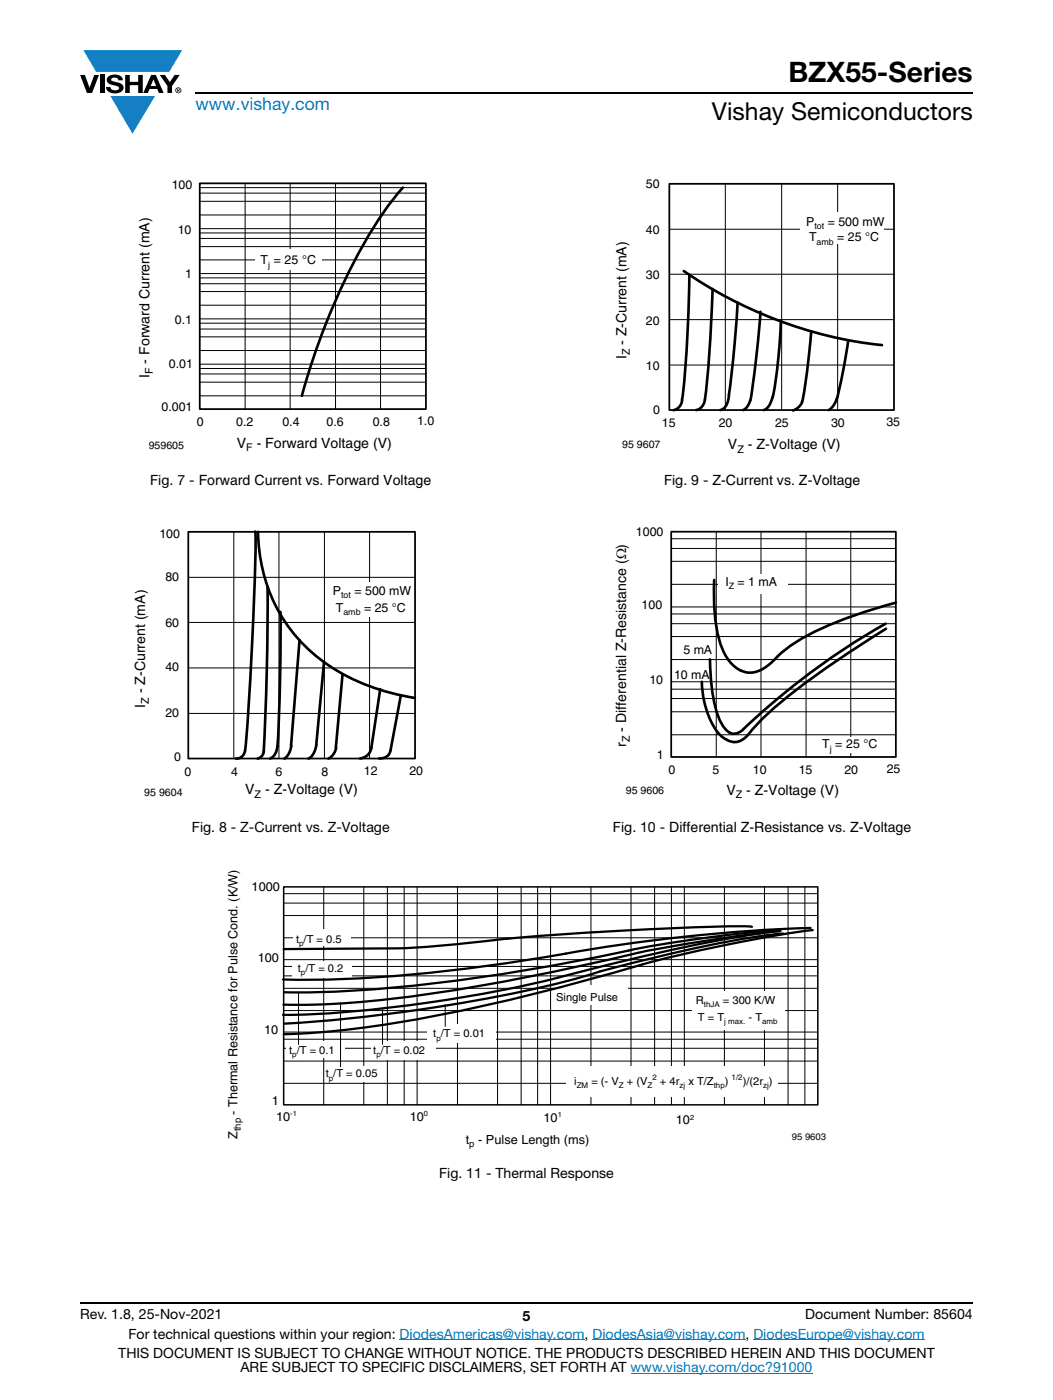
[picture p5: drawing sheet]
<svg xmlns="http://www.w3.org/2000/svg" width="210mm" height="279mm" viewBox="0 0 210 279" stroke-linecap="round" stroke-linejoin="round" font-family="sans-serif">
<g fill="#147fc3">
<path d="M16.6 10h19.7l-2.5 4.3h-1.2h-13.4z"/>
<path d="M22 19.2h8.9l-4.5 7.5z"/>
</g>
<g fill="#000">
<path d="M16 15h.9l1 2.5 .9-2.5h.9l-1.3 3.6h-1.1zM19.9 15h.9v3.6h-.9zM21.6 15.3a2.1 2.1 0 0 1 2.8 .3l.1 .4h-.9a.79 .79 0 0 0-.7-.5 .79 .79 0 0 0-.7 .4l.2 .3 1 .2a1.08 1.08 0 0 1 1.2 1 1.08 1.08 0 0 1-1.1 1.2 1.73 1.73 0 0 1-2.4-1.2h.9a.96 .96 0 0 0 .8 .6 .96 .96 0 0 0 1-.4 1.31 1.31 0 0 0-1.3-.6 1.03 1.03 0 0 1-1-.6 1.03 1.03 0 0 1 .1-1.1zM25 15h.9v1.3h1.7v-1.3h.9v3.6h-.9v-1.6h-1.7v1.6h-.9zM31.9 15h1l1 1.4 .9-1.4h1l-1.5 2.2v1.4h-.9v-1.4z"/>
<path d="M30.6 15.8l.5 1.4h-1zM30.1 15l-1.5 3.6h.9l.3-.8h1.6l.3 .8h.9l-1.5-3.6z"/>
<path d="M35.5 17.8h.2v.2h-.2zM35.3 17.7v.7h.2v-.3l.3 .3-.1-.3 .1-.2v-.2z"/>
<path d="M35.1 18a.46 .46 0 0 1 .9 0 .46 .46 0 0 1-.9 0zM35 18a.6 .6 0 0 0 1.2 0 .6 .6 0 0 0-1.2 0z"/>
</g>
<path d="M39 18.6h155M16 260h178" fill="none" stroke="#000" stroke-width=".36"/>
<path d="M79.7 267.4h36.9M118.2 267.4h30.5M125.8 274h36.2M150.2 267.4h34.2" fill="none" stroke="#007ec4" stroke-width=".2"/>
<path d="M39.8 36.6h45.1v45h-45.1z" fill="none" stroke="#000" stroke-width=".35"/>
<g fill="none" stroke="#000" stroke-width=".2">
<path d="M39.8 37.4h45.1M39.8 38.5h45.1M48.9 36.6v45M57.9 36.6v45M66.9 36.6v45M75.9 36.6v45M39.8 55.5h45.1M39.8 56.6h45.1M39.8 58.2h45.1M39.8 46.5h45.1M39.8 47.6h45.1M39.8 49.2h45.1"/>
<path d="M39.8 51.9h45.1M39.8 40.2h45.1M39.8 42.9h45.1M39.8 54.6h45.1M39.8 45.6h45.1M39.8 73.5h45.1M39.8 74.6h45.1M39.8 76.3h45.1M39.8 79h45.1M39.8 64.5h45.1M39.8 65.7h45.1M39.8 67.2h45.1"/>
<path d="M39.8 70h45.1M39.8 60.9h45.1M39.8 72.7h45.1M39.8 63.6h45.1"/>
</g>
<path d="M80.3 37.5a87.3 87.3 0 0 0-13.6 23.1l-3.5 8.8-3 9.6" fill="none" stroke="#000" stroke-width=".53"/>
<path d="M50.9 49.8h13.2v4h-13.2z" fill="#fff"/>
<path d="M37.5 106.1h45.3v45.3h-45.3z" fill="none" stroke="#000" stroke-width=".35"/>
<path d="M37.6 115.2h45.2M46.6 106.1v45.3M55.6 106.1v45.3M64.7 106.1v45.3M73.7 106.1v45.3M37.6 133.3h45.2M37.6 124.2h45.2M37.6 142.4h45.2" fill="none" stroke="#000" stroke-width=".2"/>
<g fill="none" stroke="#000" stroke-width=".53">
<path d="M50.9 106.1a387.4 387.4 0 0 1-1.1 30.4l-.9 13.2M51.4 106.1a32.3 32.3 0 0 0 21.6 30.6 47.1 47.1 0 0 0 9.7 2.6M53.4 117.1l-.2 16.9-.6 16.1M55.9 122.1v8.8a268.1 268.1 0 0 1-.7 18.5 2.41 2.41 0 0 1-1.3 2M59.7 127.7l-1.7 21.2M64.6 132l-1.5 16.6M68.3 134.6l-1.3 14.7M75.8 137.5l-1.7 11.8a2.49 2.49 0 0 1-2.3 2.1M79.9 138.8l-2 10.9a1.97 1.97 0 0 1-2.3 1.7M48.9 149.7a1.69 1.69 0 0 1-1.9 1.7M52.6 149.9l-.3 .9-.4 .4-.5 .2M58.1 148.8a3.6 3.6 0 0 1-1.4 2.6"/>
<path d="M63.1 148.6a3.6 3.6 0 0 1-1.6 2.8M67 149.2a2.96 2.96 0 0 1-1.5 2.2"/>
</g>
<path d="M65 116.1h14.8v7h-14.8z" fill-rule="evenodd" fill="#fff"/>
<path d="M133.5 36.7h44.8v45.1h-44.8z" fill="none" stroke="#000" stroke-width=".35"/>
<path d="M144.6 36.7v45.1M155.9 36.7v45.1M167 36.7v45.1M133.5 54.7h44.8M133.5 45.7h44.8M133.5 72.9h44.8M133.5 63.8h44.8" fill="none" stroke="#000" stroke-width=".2"/>
<path d="M136.4 54.1a85.8 85.8 0 0 0 39.5 14.8M137.5 54.9v.8a226.2 226.2 0 0 1-1.6 24.8l-.7 .9-.9 .5M142.1 57.7a199 199 0 0 1-1.7 22.7l-.4 .7a1.8 1.8 0 0 1-1.2 .7M145.4 78.9a2.82 2.82 0 0 1-1.7 2.9M147.1 60.4l-.7 9.4-1.1 9.1M149.6 80a2.7 2.7 0 0 1-1.5 1.8M151.6 62.2a198.9 198.9 0 0 1-2 17.8M155.7 64.3a99.4 99.4 0 0 1-1.7 15l-.2 .7a2.68 2.68 0 0 1-1.5 1.8M161.8 66.1a119.5 119.5 0 0 1-1.9 14.3l-.8 1-1 .5M166.8 79.6a4 4 0 0 1-1.6 2.2M169.1 67.9a106.3 106.3 0 0 1-2.3 12.1" fill="none" stroke="#000" stroke-width=".53"/>
<path d="M159.5 42.5h16.7v6.2h-16.7z" fill="#fff"/>
<path d="M133.8 106.1h44.8v45h-44.8z" fill="none" stroke="#000" stroke-width=".35"/>
<g fill="none" stroke="#000" stroke-width=".2">
<path d="M133.8 107.5h44.8M133.8 109.5h44.8M133.8 112h44.8M133.8 116.6h44.8M142.8 106.1v45M151.7 106.1v45M160.7 106.1v45M169.7 106.1v45M133.8 136.1h44.8M133.8 121.1h44.8M133.8 137.5h44.8M133.8 139.4h44.8"/>
<path d="M133.8 122.5h44.8M133.8 124.5h44.8M133.8 127h44.8M133.8 131.6h44.8M133.8 142.1h44.8M133.8 146.6h44.8"/>
</g>
<path d="M142.4 115.7a34.2 34.2 0 0 0 1.7 14.1 6.6 6.6 0 0 0 4.6 4.3 5.6 5.6 0 0 0 4.9-1.6 30.6 30.6 0 0 1 11.8-7.8l7-2.6 6.2-1.8M140 136.1a18 18 0 0 0 3.4 10.3l1 1 .5 .2M176.6 124.5a146.4 146.4 0 0 0-28.7 21.3 2.19 2.19 0 0 1-3.5-.6 18 18 0 0 1-2.5-8.6l-.3-5M176.7 125.5a159.8 159.8 0 0 0-24.1 17.4l-3.3 3.6M149.2 146.6a3.2 3.2 0 0 1-4.3 1" fill="none" stroke="#000" stroke-width=".53"/>
<g fill="#fff">
<path d="M164 147.1h11.3v3.1h-11.3z"/>
<path d="M143.3 114.7h13.8v3.8h-13.8z"/>
</g>
<path d="M56.6 177h106.5v43.5h-106.5z" fill="none" stroke="#000" stroke-width=".3"/>
<g fill="none" stroke="#000" stroke-width=".2">
<path d="M56.6 178.4h106.5M64.6 177v43.5M72.5 177v43.5M77.2 177v43.5M80.6 177v43.5M83.2 177v43.5M91.2 177v43.5M99.2 177v43.5M103.9 177v43.5M107.2 177v43.5M109.8 177v43.5M117.8 177v43.5"/>
<path d="M125.8 177v43.5M130.5 177v43.5M133.9 177v43.5M136.5 177v43.5M144.5 177v43.5M152.4 177v43.5M157.1 177v43.5M160.5 177v43.5M56.6 192.9h106.5M56.6 194.8h106.5M56.6 197.2h106.5M56.6 180.2h106.5"/>
<path d="M56.6 182.7h106.5M56.6 187.2h106.5M56.6 191.5h106.5M56.6 207.4h106.5M56.6 209.2h106.5M56.6 211.8h106.5M56.6 216.2h106.5M56.6 201.7h106.5M56.6 206h106.5"/>
</g>
<g fill="#fff">
<path d="M58.5 185.4h11.5v3.4h-11.5z" fill-rule="evenodd"/>
<path d="M58.4 191.7h11.8v3.4h-11.8z" fill-rule="evenodd"/>
<path d="M57 207.7h11.7v3.4h-11.7z" fill-rule="evenodd"/>
<path d="M74 207.7h12.9v3.7h-12.9z" fill-rule="evenodd"/>
<path d="M85.1 204.4h13.7v3.6h-13.7z" fill-rule="evenodd"/>
<path d="M110.7 196.6h14.5v4h-14.5z" fill-rule="evenodd"/>
<path d="M137.9 197.9h18.6v7.6h-18.6z" fill-rule="evenodd"/>
</g>
<g fill="#fff">
<path d="M65 212.8h11.9v3.1h-11.9z"/>
<path d="M113 212.8h42.2v6.1h-42.2z"/>
</g>
<path d="M101.1 187.3l-10.8 1.2-9.2 .7-24.5 .2M149.9 185a272.6 272.6 0 0 0-25.4 .7l-13.4 .8-10.1 .9M155.5 185.5a271.4 271.4 0 0 0-31.4 4.5 352.9 352.9 0 0 1-60.8 8h-6.6M155.5 185.8a317 317 0 0 0-28.3 4.4 380.9 380.9 0 0 1-57.2 9.9l-7.1 .4h-6.4M155.6 185.8a311.3 311.3 0 0 0-41.7 8.6 263.4 263.4 0 0 1-56.2 8.1h-1.3M156.2 186.3a225.7 225.7 0 0 0-34 6.9 279.8 279.8 0 0 1-51 9.9l-8.4 .8-6.2 .4M161.6 185.2a357.3 357.3 0 0 0-54.4 6.1 283 283 0 0 1-50.7 4.2M162.1 185.6a285.8 285.8 0 0 0-34.1 6.9 372.9 372.9 0 0 1-57.2 12.8l-7.4 .8-6.8 .3" fill="none" stroke="#000" stroke-width=".45"/>
<path d="M59.5 198.1v10.4M67.9 200.1v12.8M76.3 201.3v7.2M88.8 200.5v4.3" fill="none" stroke="#000" stroke-width=".2"/>
<text font-size="5.6" x="157.2" y="16.4">BZX55-Series</text>
<text font-size="4.9" x="142" y="23.9">Vishay Semiconductors</text>
<text font-size="3.5" fill="#007ec4" x="39" y="22">www.vishay.com</text>
<g font-size="2.8">
<text x="124.9" y="71.7" transform="rotate(-90 124.9 71.7)">I</text>
<text x="124.9" y="68.9" transform="rotate(-90 124.9 68.9)">- Z-Current (mA)</text>
<text x="29.8" y="75.4" transform="rotate(-90 29.8 75.4)">I</text>
<text x="29.8" y="72.6" transform="rotate(-90 29.8 72.6)">- Forward Current (mA)</text>
<text x="47.2" y="89.4">V</text>
<text x="51.2" y="89.4">- Forward Voltage (V)</text>
<text x="145.2" y="89.6">V</text>
<text x="149.1" y="89.6">- Z-Voltage (V)</text>
<text x="30" y="96.8">Fig. 7 - Forward Current vs. Forward Voltage</text>
<text x="132.4" y="96.8">Fig. 9 - Z-Current vs. Z-Voltage</text>
<text x="29" y="141.2" transform="rotate(-90 29 141.2)">I</text>
<text x="29" y="138.4" transform="rotate(-90 29 138.4)">- Z-Current (mA)</text>
<text x="124.9" y="149" transform="rotate(-90 124.9 149)">r</text>
<text x="124.9" y="146" transform="rotate(-90 124.9 146)">- Differential Z-Resistance (Ω)</text>
<text x="48.9" y="158.5">V</text>
<text x="52.9" y="158.5">- Z-Voltage (V)</text>
<text x="144.8" y="158.6">V</text>
<text x="148.8" y="158.6">- Z-Voltage (V)</text>
<text x="38.3" y="166">Fig. 8 - Z-Current vs. Z-Voltage</text>
<text x="122.2" y="166">Fig. 10 - Differential Z-Resistance vs. Z-Voltage</text>
<text x="87.6" y="235.2">Fig. 11 - Thermal Response</text>
<text x="16" y="263.3">Rev. 1.8, 25-Nov-2021</text>
<text x="104.2" y="263.6">5</text>
<text x="160.6" y="263.3">Document Number: 85604</text>
<text x="25.6" y="267.1">For technical questions within your region: DiodesAmericas@vishay.com, DiodesAsia@vishay.com, DiodesEurope@vishay.com</text>
<text x="23.6" y="271">THIS DOCUMENT IS SUBJECT TO CHANGE WITHOUT NOTICE. THE PRODUCTS DESCRIBED HEREIN AND THIS DOCUMENT</text>
<text x="48" y="273.8">ARE SUBJECT TO SPECIFIC DISCLAIMERS, SET FORTH AT www.vishay.com/doc?91000</text>
</g>
<g font-size="2.5">
<text x="34.2" y="37.7">100</text>
<text x="128.8" y="37.5">50</text>
<text x="35.5" y="46.6">10</text>
<text x="128.8" y="46.8">40</text>
<text x="160.8" y="45">P</text>
<text x="165.1" y="45">= 500 mW</text>
<text x="52" y="52.7">T = 25 °C</text>
<text x="161.3" y="48.1">T</text>
<text x="167" y="48.1">= 25 °C</text>
<text x="36.9" y="55.5">1</text>
<text x="128.8" y="55.6">30</text>
<text x="34.9" y="64.7">0.1</text>
<text x="128.8" y="64.8">20</text>
<text x="33.7" y="73.4">0.01</text>
<text x="128.8" y="73.9">10</text>
<text x="32.2" y="82.1">0.001</text>
<text x="130.3" y="82.7">0</text>
<text x="39.3" y="85.1">0</text>
<text x="47.1" y="85.1">0.2</text>
<text x="56.3" y="85.1">0.4</text>
<text x="65.1" y="85.1">0.6</text>
<text x="74.3" y="85.1">0.8</text>
<text x="83.2" y="84.8">1.0</text>
<text x="132" y="85.3">15</text>
<text x="143.3" y="85.3">20</text>
<text x="154.6" y="85.3">25</text>
<text x="165.7" y="85.3">30</text>
<text x="176.7" y="85">35</text>
<text x="31.8" y="107.3">100</text>
<text x="126.8" y="106.9">1000</text>
<text x="33" y="115.9">80</text>
<text x="66.4" y="118.7">P</text>
<text x="70.7" y="118.7">= 500 mW</text>
<text x="144.6" y="116.9">I</text>
<text x="147.1" y="116.9">= 1 mA</text>
<text x="33" y="125.1">60</text>
<text x="67" y="122.1">T</text>
<text x="72.6" y="122.1">= 25 °C</text>
<text x="127.9" y="121.6">100</text>
<text x="136.3" y="130.5">5 mA</text>
<text x="33" y="134">40</text>
<text x="129.5" y="136.5">10</text>
<text x="134.4" y="135.5">10 mA</text>
<text x="33" y="143.1">20</text>
<text x="163.9" y="149.3">T = 25 °C</text>
<text x="34.7" y="151.8">0</text>
<text x="36.8" y="154.8">0</text>
<text x="46.1" y="154.8">4</text>
<text x="54.9" y="154.8">6</text>
<text x="64.1" y="154.8">8</text>
<text x="72.6" y="154.6">12</text>
<text x="81.6" y="154.6">20</text>
<text x="131" y="151.5">1</text>
<text x="133.3" y="154.5">0</text>
<text x="142.1" y="154.5">5</text>
<text x="150.1" y="154.5">10</text>
<text x="159.3" y="154.5">15</text>
<text x="168.4" y="154.5">20</text>
<text x="176.8" y="154.3">25</text>
<text x="50.2" y="177.7">1000</text>
<text x="51.4" y="192">100</text>
<text x="52.7" y="206.4">10</text>
<text x="54.2" y="220.6">1</text>
<text x="47.4" y="227.3" transform="rotate(-90 47.4 227.3)">Z</text>
<text x="47.4" y="222.5" transform="rotate(-90 47.4 222.5)">- Thermal Resistance for Pulse Cond. (K/W)</text>
<text x="55.1" y="223.6">10</text>
<text x="81.7" y="223.6">10</text>
<text x="108.4" y="223.8">10</text>
<text x="134.8" y="224.3">10</text>
<text x="92.9" y="228.3">t</text>
<text x="95.4" y="228.3">- Pulse Length (ms)</text>
</g>
<g font-size="2.2">
<text x="59" y="188.1">t /T = 0.5</text>
<text x="59.4" y="193.9">t /T = 0.2</text>
<text x="110.9" y="199.7">Single Pulse</text>
<text x="138.8" y="200.4">R</text>
<text x="139.2" y="203.8">T = T</text>
<text x="144.2" y="200.4">= 300 K/</text>
<text x="149.3" y="203.8">- T</text>
<text x="152.5" y="200.4">W</text>
<text x="86.4" y="207">t /T = 0.01</text>
<text x="57.7" y="210.4">t /T = 0.1</text>
<text x="65" y="215">t</text>
<text x="66.5" y="215">/T = 0.05</text>
<text x="74.4" y="210.4">t /T = 0.02</text>
<text x="114.5" y="216.5">i</text>
<text x="117.9" y="216.5">= (- V</text>
<text x="125" y="216.5">+ (V</text>
<text x="131.6" y="216.5">+ 4r</text>
<text x="137.3" y="216.5">x T/Z</text>
<text x="144.5" y="216.5">)</text>
<text x="148.1" y="216.5">)/(2r</text>
<text x="153.3" y="216.5">)</text>
</g>
<g font-size="2.1">
<text x="125.6" y="70.9" transform="rotate(-90 125.6 70.9)">Z</text>
<text x="30.5" y="74.6" transform="rotate(-90 30.5 74.6)">F</text>
<text x="29.7" y="89.5">959605</text>
<text x="124.1" y="89.4">95 9607</text>
<text x="49.1" y="90.1">F</text>
<text x="147" y="90.4">Z</text>
<text x="29.7" y="140.5" transform="rotate(-90 29.7 140.5)">Z</text>
<text x="125.6" y="148.1" transform="rotate(-90 125.6 148.1)">Z</text>
<text x="28.8" y="158.9">95 9604</text>
<text x="50.8" y="159.3">Z</text>
<text x="124.8" y="158.5">95 9606</text>
<text x="146.7" y="159.3">Z</text>
</g>
<g font-size="1.9">
<text x="48" y="225.8" transform="rotate(-90 48 225.8)">thp</text>
<text x="157.9" y="227.5">95 9603</text>
<text x="93.6" y="228.9">p</text>
</g>
<g font-size="1.8">
<text x="162.4" y="45.8">tot</text>
<text x="53.5" y="53.4">j</text>
<text x="162.8" y="48.8">amb</text>
<text x="68" y="119.4">tot</text>
<text x="145.3" y="117.6">Z</text>
<text x="68.5" y="122.8">amb</text>
<text x="165.5" y="150">j</text>
</g>
<g font-size="1.6">
<text x="59.7" y="188.7">p</text>
<text x="60" y="194.5">p</text>
<text x="140.4" y="201">thJA</text>
<text x="87" y="207.7">p</text>
<text x="144.4" y="204.4">j max.</text>
<text x="152" y="204.4">amb</text>
<text x="58.3" y="211">p</text>
<text x="65.6" y="215.6">p</text>
<text x="75.1" y="211">p</text>
<text x="130.1" y="215.5">2</text>
<text x="145.9" y="215.5">1/2</text>
<text x="115" y="217.1">ZM</text>
<text x="123.4" y="217.1">Z</text>
<text x="129.1" y="217.1">Z</text>
<text x="135.5" y="217.1">zj</text>
<text x="142.3" y="217.1">thp</text>
<text x="152.2" y="217.1">zj</text>
</g>
<g font-size="1.5">
<text x="57.9" y="222.8">-1</text>
<text x="84.5" y="222.8">0</text>
<text x="111.2" y="223">1</text>
<text x="137.6" y="223.4">2</text>
</g>
</svg>
